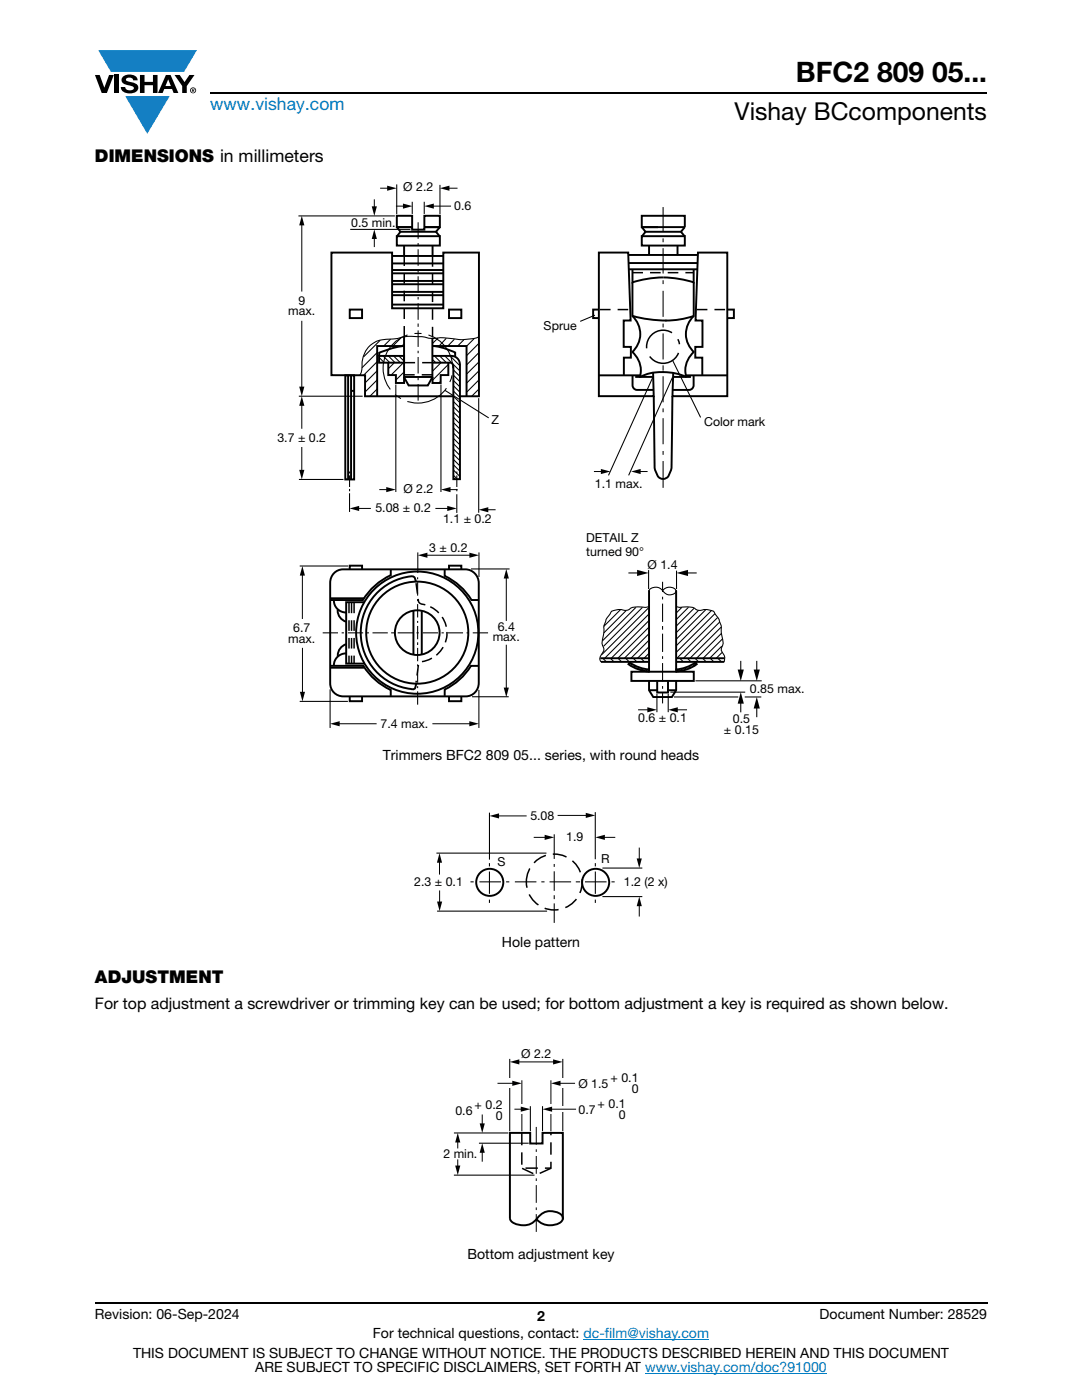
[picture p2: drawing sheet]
<svg xmlns="http://www.w3.org/2000/svg" width="216mm" height="279mm" viewBox="0 0 216 279" stroke-linecap="round" stroke-linejoin="round" font-family="sans-serif">
<g fill="#147fc3">
<path d="M19.6 10h19.7l-2.6 4.3h-1.1h-13.5z"/>
<path d="M25 19.2h8.9l-4.5 7.5z"/>
</g>
<g fill="#000">
<path d="M18.9 15h1l.9 2.5 1-2.5h.9l-1.4 3.6h-1zM22.9 15h.9v3.6h-.9zM24.6 15.3a2.1 2.1 0 0 1 2.8 .3l.1 .4h-.9a.79 .79 0 0 0-.7-.5 .79 .79 0 0 0-.8 .4l.3 .3 1 .2a1.08 1.08 0 0 1 1.2 1 1.08 1.08 0 0 1-1.1 1.2 1.73 1.73 0 0 1-2.4-1.2h.9a.96 .96 0 0 0 .8 .6 .96 .96 0 0 0 .9-.4 1.31 1.31 0 0 0-1.2-.6 1.03 1.03 0 0 1-1.1-.6 1.03 1.03 0 0 1 .2-1.1zM27.9 15h.9v1.3h1.7v-1.3h.9v3.6h-.9v-1.6h-1.7v1.6h-.9zM34.8 15h1.1l.9 1.4 1-1.4h1l-1.5 2.2v1.4h-.9v-1.4zM77.3 37.1l1.9 .5-1.9 .5zM87.8 37.6l1.9-.6v1.1zM60.2 43.1l.5 1.9h-1zM74.2 41.2h1l-.5 1.9zM74.7 45.8l.5 1.9h-1zM80.4 40.6l1.9 .5-1.9 .5zM84.7 41.1l1.9-.5v1z"/>
<path d="M59.7 77.2h1l-.5 1.9zM60.2 79.1l.5 1.9h-1zM59.7 93.8h1l-.5 1.9zM77.1 97.2l1.9 .5-1.9 .5zM88 97.7l1.9-.5v1zM119.9 93.6l1.9 .5-1.9 .5zM125.9 94.1l1.9-.5v1zM60.3 113l.5 1.9h-1zM69.8 101.5l1.9-.5v1zM83.4 110.8l1.9-.5v1zM89.2 101l2 .5-2 .5zM93.7 110.3l1.9 .5-1.9 .5z"/>
<path d="M95.5 101.7l1.9-.5v1zM101 113.5l.5 2h-1zM127.1 113.7l2.3 .6-2.3 .7zM135 114.3l2.3-.6v1.3zM59.8 138.1h1.1l-.5 1.9zM100.5 137.2h1l-.5 1.9zM147.2 133.6h1.2l-.6 2.3zM150.4 133.6h1.2l-.6 2.3zM65.9 144.4l1.9-.5v1.1zM93.6 143.9l2 .5-2 .6zM129.2 141.1l1.9 .6-1.9 .5zM133.3 141.7l1.9-.6v1.1z"/>
<path d="M147.8 138.1l.6 2.3h-1.2zM151 139.1l.6 2.3h-1.2zM87.2 179.9h1l-.5 1.9zM87.7 170.3l.5 1.9h-1zM97.7 162.8l1.9-.5v1zM108.7 166.6l1.9 .5-1.9 .5zM116.9 162.2l1.9 .5-1.9 .5zM118.8 167.1l1.9-.5v1zM127 171.3h1.1l-.5 1.9zM127.6 178.9l.5 1.9h-1.1zM101.7 211.9l1.9-.5v1zM110.4 211.4l1.9 .5-1.9 .5z"/>
<path d="M91.3 226.1l.6 1.9h-1.1zM90.8 232.6h1.1l-.6 1.9zM95.7 224.2h1l-.5 1.9zM96.2 228.2l.5 1.9h-1z"/>
<path d="M33.6 15.9l.5 1.3h-1.1zM33.1 15l-1.6 3.6h1l.3-.8h1.5l.3 .8h1l-1.6-3.6z"/>
<path d="M38.4 17.8h.2v.2h-.2zM38.3 17.7v.7h.1v-.3l.4 .3-.2-.3 .2-.2-.1-.2z"/>
<path d="M38.1 18a.46 .46 0 0 1 .9 0 .46 .46 0 0 1-.9 0zM37.9 18a.6 .6 0 0 0 1.2 0 .6 .6 0 0 0-1.2 0z"/>
</g>
<path d="M42 18.6h155M18.9 260h178.1" fill="none" stroke="#000" stroke-width=".36"/>
<path d="M116.4 267.3h25.1M128.7 274h36.3" fill="none" stroke="#007ec4" stroke-width=".2"/>
<g fill="none" stroke="#000" stroke-width=".21">
<path d="M79.2 36.8v5.9M87.8 36.9v5.8M59.5 43.1h19.3M69.9 45.8h12M82.3 40.3v2.4M83.4 44.4v3.3M83.4 48.5v.5M83.4 49.7v3.3M83.4 53.9v.5M83.4 55.1v3.3M83.4 59.3v.5M84.7 40.3v2.4"/>
<path d="M132.3 41.3v4.9M132.3 47.6v.7M132.3 49.5v5.1M132.3 55.9v.8M132.3 58v5.2M59.6 79.1h12.8M75.2 70.4l-3 3M75.3 74l-2.5 2.4M75.3 75.8l-2.5 2.4M75.3 77.6l-1.5 1.5M75.3 72.1l-2.7 2.8M75.7 71.3l1 1.1"/>
<path d="M75.9 67.9l-3.4 3.3M76.5 71.1l1.3 1.2M77.5 71l1.3 1.4M77.9 67.7l-1.3 1.4M78.6 71.1l1.3 1.3M78.6 72.4l-1.1 1.2M79 76.7v21.5M79.6 71.1l1.1 1M80.1 67.3l-1.7 1.7M80.5 72.4l-2.4 2.4M80.6 74.2l-1.6 1.6M80.6 68.6l-.4 .5"/>
<path d="M83.4 60.5v3.3M83.4 64.6v.6M83.4 65.9v3.3M83.4 70v.5M83.4 71.2v3.3M83.4 75.4v.5M83.4 76.7v3.3M86.4 71.8l.6 .6M86.7 71l1.3 1.4M87.4 67.5l-1.1 1.1M87.7 71l1.4 1.4M87.9 76.1l-.3 .3"/>
<path d="M88 72.4l-1.7 1.7M88 76.7v21.5M88.8 77.9l8.7 5.5M88.8 71.1l3 3M89 67.5l-1.4 1.6M89.4 72.8l-3.1 3M89.9 71.1l1.9 1.9M90.5 78l1.3 1.3M90.5 77l1.3 1.3M90.5 74.9l1.3 1.3M90.5 79.1l1.3 1.3M90.5 75.9l1.3 1.3"/>
<path d="M90.5 73.8l1.3 1.3M90.7 67.7l-1.3 1.3M92.5 67.8l-1.2 1.3M94.6 67.6l-1.5 1.5M95.5 67.2a11.8 11.8 0 0 1-6.3 .3l-.8-.1a11.8 11.8 0 0 1-4.3-.2h-.4a12.5 12.5 0 0 0-5.1 .4 7.1 7.1 0 0 0-4.5 1.1 5.8 5.8 0 0 0-1.9 5.1l-.4 1M95.5 79.5v22.8M95.6 72.2l-2.5 2.4M95.6 70.4l-2.5 2.4M95.6 75.8l-2.5 2.4M95.6 74l-2.5 2.4M95.6 68.5l-2.5 2.4M95.6 77.6l-1.5 1.5"/>
<path d="M118.7 62.9l-2.9 1.2M130.3 75.3l-8.9 19.6M132.3 64.6v.7M132.3 66.5v5.2M132.3 72.9v1.1M132.3 75.1v5.2M134.2 75.3l-8.8 19.6M134.2 71.9l5.6 11.4M59.6 95.7h8.9M69.7 98.4v3.8M69.8 94.1v.4M69.8 94.9v2.3"/>
<path d="M69.8 97.6v.4M90.5 84.3l1.3 1.3M90.5 83.3l1.3 1.3M90.5 82.2l1.3 1.3M90.5 81.2l1.3 1.3M90.5 80.1l1.3 1.3M90.5 94.8l.7 .7M90.5 93.8l1.3 1.3M90.5 92.7l1.3 1.3M90.5 91.7l1.3 1.3M90.5 90.6l1.3 1.3M90.5 89.6l1.3 1.3"/>
<path d="M90.5 88.5l1.3 1.3M90.5 87.5l1.3 1.3M90.5 86.4l1.3 1.3M90.5 85.4l1.3 1.3M91.2 98.6v3.8M91.2 94.1v.4M91.2 94.9v2.3M91.2 97.6v.4M132.3 81.5v.8M132.3 83.5v5.2M132.3 90v.8M132.3 92v5.4"/>
<path d="M59.8 113h9.7M83.3 115.2v.4M83.3 116.2v2.7M83.3 119.6v.4M83.4 110.2v4.2M94 113.5h7.7M95.6 110.2v5M125.4 114.3h2.1M129.4 113.8v3.7M132.2 116.1v2M132.2 119.1v.5M132.2 117.9a1.61 1.61 0 0 1 2.7 .1 1.49 1.49 0 0 1-2.6-.1 1.65 1.65 0 0 0-2.8 .1"/>
<path d="M135 113.9v3.6M136.9 114.3h2.1M59.8 140h9.6M64.4 126.3h3M65.9 137.6v7.7M68.2 126.3h.4M69.4 126.3h3.1M73.2 126.3h.4M74.3 126.3h3.1M78 126.3h.7M79.4 126.3h3M83.1 126.3h.5"/>
<path d="M83.3 120.6v2.6M83.3 123.9v.4M83.3 124.9v2.7M83.3 128.2v.5M83.3 129.3v2.7M83.3 132.6v.4M83.3 133.6v2.7M83.3 136.9v.4M83.3 138v2.6M84.3 126.3h3.1M88.1 126.3h.5M89.3 126.3h3.1"/>
<path d="M93.1 126.3h.4M94.2 139.1h7.3M94.3 126.3h3.1M95.6 137.7v7.6M120.3 131.4l.7 .7M121.8 131.4l.7 .7M123.3 131.4l.7 .7M123.8 121.7l-3.3 3.3M124.9 131.4l.7 .7M124.9 121.9l-4.4 4.4M126.1 132.5l-.3 .3M126.4 131.4l.7 .7"/>
<path d="M126.8 132.9l-.3 .3M126.9 121.2l-6.7 6.7M127.5 133.2l-.3 .3M127.9 131.4l.7 .7M128.2 121.2l-7.8 7.8M128.3 133.4l-.3 .4M129.2 133.6l-.3 .3M129.5 129.1l-2.3 2.3M129.5 121.2l-9.4 9.4M129.5 127.8l-3.6 3.5M129.5 130.4l-1 1M129.5 121.1l-.6 .1a6.6 6.6 0 0 0-3.1 .2 1.68 1.68 0 0 1-1.9 .2l-1.8 .4a6.5 6.5 0 0 0-1.7 4.7l-.1 .8a2.27 2.27 0 0 0 .2 2v.3l-.5 .9a1.09 1.09 0 0 0-.1 1.4"/>
<path d="M129.5 126.5l-4.9 4.8M129.5 125.1l-6.2 6.2M129.5 122.5l-8.8 8.8M129.5 123.8l-7.5 7.5M131.1 138.5v3.6M132.2 120.5v3.6M132.2 124.9v.8M132.2 126.5v3.6M132.2 131v.5M132.2 132.3v3.7M132.2 136.9v.6M132.2 138.3v2.1"/>
<path d="M133.3 138.5v3.6M133.8 138.1h14.9M134.5 139.1h12.8M134.9 121.1l.6 .1a6.6 6.6 0 0 1 3.1 .2 1.68 1.68 0 0 0 2 .2l1.8 .4a6.5 6.5 0 0 1 1.6 4.7l.2 .8a2.27 2.27 0 0 1-.3 2v.3l.3 .5a1.69 1.69 0 0 1 .3 1.8M135.4 133.5l-.3 .5M135.7 131.4l.7 .7M136.1 121.2l-1.2 1.1M136.1 133.4l-.3 .5M136.9 133.2l-.3 .5M137.2 131.4l.7 .7M137.4 121.2l-2.5 2.5M137.7 132.9l-.3 .5"/>
<path d="M138.5 121.4l-3.6 3.6M138.7 131.4l.7 .7M138.7 132.2l-.4 .8M138.8 135.9h13.2M139.4 121.8l-4.5 4.5M140.2 131.4l.7 .7M140.8 121.7l-5.9 5.9M141.7 131.4l.7 .7M142 121.9l-7.1 7M142.7 122.5l-7.8 7.7M143.2 123.2l-8.1 8.1M143.3 131.4l.7 .7"/>
<path d="M143.6 124.1l-7.2 7.2M143.9 125.2l-6.2 6.1M144 126.4l-5 4.9M144 128.9l-2.4 2.4M144.1 130.2l-1.2 1.1M144.2 127.5l-3.9 3.8M147.8 131.9v2.1M148.6 139.1h3.3M151 131.9v2.1M147.8 140v2.2M151 141v2.1M87.1 170.3h21.9"/>
<path d="M93.9 176h.6M95.7 176h4.3M97.7 172.3v.6M97.7 173.9v4.5M97.7 179.5v.7M97.7 162.2v9.4M101 176h.6M102.7 176h4.3M108 176h.7M109.7 176h4.3M110.6 166.5v4.9M110.6 172.4v.6"/>
<path d="M110.6 173.9v3.9M110.6 178.7v.7M114.9 176h.9M116.7 176h4.3M118.8 162.1v9.4M118.8 172.3v.6M118.8 173.9v4.5M118.8 179.5v.7M120.2 178.9h8M120.2 173.2h8M122 176h.7M87.2 181.8h22"/>
<path d="M110.6 180.3v3.9M101.7 211.3v14.5M112.3 211.3v14.5M90.6 234.5h16.1M90.6 226.1h10.8M95.6 228.2h9.9M105.8 220.8v5M108.3 220.8v5"/>
</g>
<g fill="none" stroke="#000" stroke-width=".39">
<path d="M78.2 58.9h10.3M78.2 58.3h10.3M78.2 56.7h10.3M78.2 56.1h10.3M78.2 54.5h10.3M78.2 53.9h10.3M78.2 52.6h10.3M78.2 51.1h10.3M79.2 47.1h8.6v1.9h-8.6zM79.9 46.3h7.1M80.6 49v2M86.3 49v2.1"/>
<path d="M87.8 47.2l-.8-.9 .8-1h-3.1h3.1v-2.2h-3.1v2.7h-2.5v-2.7h-3v2.2h3h-3l.7 1-.7 .9M125.3 50.9h13.9M125.4 52.5h13.8M125.5 53.7h13.6M126.2 56.3v6.8a4.9 4.9 0 0 1-.1 7.2M126.2 53.7v2.7a21.3 21.3 0 0 1 6.1-1M128.1 47.1h8.5v1.9h-8.5zM128.8 46.3h7.1M129.5 49v1.9M131.3 45.3h-3.2v-2.2h8.5v2.2l-.7 1 .7 .9M135.2 49v1.9M136.7 45.3h-8.6l.7 1-.7 .9"/>
<path d="M138.4 53.7v2.7a21.3 21.3 0 0 0-6.1-1M138.4 56.3v6.8a4.9 4.9 0 0 0 .1 7.2M68.9 74.9h1.8v20.8h-1.8zM69.5 74.9v20.8M69.8 61.8h2.4v1.7h-2.4zM70 78h.7M70.1 75v20.7M75.6 71h5v1.4h-5zM77.5 72.4v2.5h1.5v1.5h1.6v-1.2M78.2 60.8h10.3M80.6 69.1h-5.3v10M80.6 67.2v8h5.7v-7.6"/>
<path d="M80.6 75.3l.9 1.6h3.9l.9-1.6M80.7 69.1l-1.9 .2-3 1-.1 .1v.6M86.3 72.4h3.6l.2 .1 .4 .5v22.6h1.3v-22.8M86.3 71h3.6a1.72 1.72 0 0 1 1.9 1.9M86.3 69.1h6.8v10M86.3 69.1l1.8 .2 2.6 1 .1 .1v.8M89.5 72.4v2.5h-1.6v1.5h-1.6v-1.2M89.6 61.8h2.5v1.7h-2.5zM90.4 79.1h-17.6l.1-4.2h-6.8v-24.5h12.1v11.1h10.3v-11.1h7.1v28.7h-3.8M119.5 74.9h8.2M119.5 61.8h-1.1v1.7h1.1M126.2 70.2a4.9 4.9 0 0 1 1.5 5.1"/>
<path d="M126.2 74.9v1.7a1.06 1.06 0 0 0 1.4 1.2h2.8M126.3 63.1a25 25 0 0 0 6.6 .9M126.9 74.9v.3h3.4M130.3 74.4l.1 4.7h-10.9v-28.7h5.8l.5 13.6h-1.4v5.2h1.5v2.2h-1.4v3.4M130.4 79l.2 13.2a3.9 3.9 0 0 0 1.1 3.2 1.29 1.29 0 0 0 1.9-.8l.4-1.2 .2-14.3M132.3 74.3l2.2 .2 2.4 .7M132.3 74.3l-2.3 .1-2.3 .8M134.3 74.5l-.1 4.6h10.9v-28.7h-5.8l-.5 13.6h1.4v5.2h-1.5v2.2h1.4v3.4M136.9 74.9h8.3M137.7 74.9v.3h-3.3M138.3 63.1a17.3 17.3 0 0 1-5.4 .9M138.4 74.9v1.7a1.06 1.06 0 0 1-1.3 1.2h-2.9"/>
<path d="M138.5 70.2a4.9 4.9 0 0 0-1.6 5.1M145.1 61.8h1.3v1.7h-1.3M65.9 119.4h6.7M66.6 119.7a2.37 2.37 0 0 0 2.5 2.5M66.8 114.2l1-.5 .7-.1h24.4a2.73 2.73 0 0 1 2.6 2.8v19.9a2.63 2.63 0 0 1-2.6 2.7h-24.4a2.58 2.58 0 0 1-2.6-2.6v-20.1a2.72 2.72 0 0 1 .9-2.1zM69.8 113.6v-.7h2.4v.7M78 113.7v1.1a12.7 12.7 0 0 0-5.6 5l-6.5-.1M83 116.1l-.4-1a9.1 9.1 0 0 0-6.4 2.3 11.3 11.3 0 0 0-3.7 12.3 11.3 11.3 0 0 0 10.2 7.8l.4-1.1M88.7 113.7v1.2a12.6 12.6 0 0 1 5.4 4.8h1.4M89.6 113.6v-.7h2.5v.7M129.5 117.9v16.2M134.9 117.9v16.2"/>
<path d="M65.9 133.3h6.7M65.9 132.9h6.6a12.6 12.6 0 0 0 5.5 4.8v1.2M67.4 121.7a2.35 2.35 0 0 0 1.7 2.4M69.1 130.4a2.39 2.39 0 0 0-2.5 2.5M69.1 128.6a2.35 2.35 0 0 0-1.7 2.4M69.8 138.9v1h2.4v-1M72.6 120.2h-3.5v12.2h3.5M82.5 121.9v8.8M84.2 122v8.5M89.6 138.9v1h2.5v-1M95.5 132.9h-1.5a12.5 12.5 0 0 1-5.3 4.7v1.3M119.8 131.4h9.7"/>
<path d="M119.9 132.1h9.6M126 134.1h12.4v1.8h-12.4zM129.5 133.6l-2.2-.5-1.7-.9-.2 .4 1.7 .9 2.4 .5M129.5 137.7h1.7M129.5 135.9v1.9l.9 1.3h3.7l.8-1.3v-1.9M131.1 136v2.2h2.2v-2.2M133.3 137.8h1.6M134.9 131.4h9.7M134.9 133.6l2.3-.5 1.6-.9 .2 .4-1.7 .9-2.3 .5M135 132.1h9.5M101.7 243.2v-17.1h4.1v2.1h2.5v-2.1h4v17.1M101.8 243.1a2.46 2.46 0 0 0 2.7 1.4 3.5 3.5 0 0 0 3.1-1.8 3.2 3.2 0 0 1 4.6 0 1.06 1.06 0 0 1-.7 1.4 3.7 3.7 0 0 1-4.4-.8"/>
<circle cx="83.3" cy="126.3" r="4.5"/>
<circle cx="83.3" cy="126.3" r="10.2"/>
<circle cx="83.3" cy="126.3" r="12.2"/>
<circle cx="97.7" cy="176.1" r="2.7"/>
<circle cx="118.9" cy="176.1" r="2.7"/>
</g>
<path d="M126.2 54.4h12.2M80.6 74.8h5.7M80.7 67.2v-16.1M80.7 72.4h5.6M86.3 67.3v-16.2M119.7 61.8h6M139 61.8h6M69.6 120.3v12M70.1 120.3v12M70.7 120.3v12" fill="none" stroke="#000" stroke-width=".3" stroke-dasharray="2.1 1.4" stroke-linecap="butt"/>
<circle cx="83.4" cy="73.5" r="7" fill="none" stroke="#000" stroke-width=".21" stroke-dasharray="8.8 1.4 1.4 1.4" stroke-linecap="butt"/>
<circle cx="132.3" cy="69.2" r="3.3" fill="none" stroke="#000" stroke-width=".3" stroke-dasharray="7.1 1.8 1.1 1.8" stroke-linecap="butt"/>
<path d="M83 116.4l.5 3.5 .3 .5a5.9 5.9 0 0 1 5.4 5.9 5.9 5.9 0 0 1-5.4 5.9l-.3 .5-.5 3.5" fill="none" stroke="#000" stroke-width=".3" stroke-dasharray="2.1 1.1" stroke-linecap="butt"/>
<g fill="none" stroke="#000" stroke-width=".2">
<path d="M74.7 39.8v1.7M75.9 37.6h1.7M89.3 37.6h2M60.2 44.6v13.6M74.7 47.3v2M79 41.1h1.8M86.2 41.1h3.8M60.2 64v13.5M60.2 80.6v5M60.2 89.2v4.9M75.7 97.7h1.7M89.5 97.7h1.8"/>
<path d="M118.5 94.1h1.8M127.5 94.1h1.7M60.3 114.5v9M71.3 101.5h2.7M84.9 110.8h9.1M86.9 101.5h2.7M97.1 101.7h1.8M101 115.1v8.8M60.4 129.3v9.1M101 128.7v8.9M67.4 144.4h7.8M86.3 144.4h7.7"/>
<path d="M127.3 141.7h2.2M134.9 141.7h2.2M87.7 171.8v2.7M87.7 177.7v2.6M99.2 162.8h5.9M106.5 167.1h2.5M111.3 162.7h5.9M120.3 167.1h2.5M127.6 169.2v2.5M127.6 180.5v2.4M103.3 211.9h7.4M104.1 215.6v5.1"/>
<path d="M109.9 215.6v5.1M91.3 227.7v1.5M91.3 231.4v1.6M96.2 222.4v2.1M96.2 229.7v2.1M104.1 222v3.8M107 224.9v3.6M107 229.4v.5M107 230.7v3.6M107 235.2v.5M107 236.5v3.6M109.9 222.1v3.7"/>
<path d="M107 241v.5M107 242.3v3.6"/>
</g>
<circle cx="110.6" cy="176" r="5.6" fill="none" stroke="#000" stroke-width=".3" stroke-dasharray="2.8 1.4" stroke-linecap="butt"/>
<path d="M104.1 226.1v7h5.8v-7M104.2 233.2l2.8 1.3 2.9-1.3" fill="none" stroke="#000" stroke-width=".3" stroke-dasharray="2.5 1.4" stroke-linecap="butt"/>
<g fill="#fff">
<path d="M101.5 215.3h.5v1.8h-.5z"/>
<path d="M103.9 220.4h.5v1.9h-.5z"/>
<path d="M109.7 220.4h.5v1.9h-.5z"/>
<path d="M112 215.3h.6v1.8h-.6z"/>
<path d="M112 220.8h.5v1.1h-.5z"/>
</g>
<path d="M99.3 216.2h3.3M111.5 216.2h3.2M102.6 221.4h1.7M109.8 221.4h5.1" fill="none" stroke="#000" stroke-width=".2"/>
<path d="M102.2 215.7l1.9 .5-1.9 .5zM109.9 216.2l1.9-.5v1zM103.9 220.8l1.9 .6-1.9 .5zM108.3 221.4l1.9-.5v1z" fill="#000"/>
<text font-size="5.6" x="158.8" y="16.4">BFC2 809 05...</text>
<text font-size="4.9" x="146.6" y="24">Vishay BCcomponents</text>
<text font-size="3.5" fill="#007ec4" x="42" y="21.9">www.vishay.com</text>
<g font-size="3.5">
<text x="18.9" y="32.3">DIMENSIONS in millimeters</text>
<text x="18.9" y="196.2">ADJUSTMENT</text>
</g>
<text font-size="3.2" x="18.9" y="201.3">For top adjustment a screwdriver or trimming key can be used; for bottom adjustment a key is required as shown below.</text>
<g font-size="2.8">
<text x="76.4" y="151.7">Trimmers BFC2 809 05... series, with round heads</text>
<text x="100.2" y="189.1">Hole pattern</text>
<text x="93.3" y="251.3">Bottom adjustment key</text>
<text x="18.9" y="263.3">Revision: 06-Sep-2024</text>
<text x="107.2" y="263.6">2</text>
<text x="163.6" y="263.3">Document Number: 28529</text>
<text x="74.4" y="267.1">For technical questions, contact: dc-film@vishay.com</text>
<text x="26.5" y="271">THIS DOCUMENT IS SUBJECT TO CHANGE WITHOUT NOTICE. THE PRODUCTS DESCRIBED HEREIN AND THIS DOCUMENT</text>
<text x="50.9" y="273.8">ARE SUBJECT TO SPECIFIC DISCLAIMERS, SET FORTH AT www.vishay.com/doc?91000</text>
</g>
<g font-size="2.5">
<text x="80.5" y="38">Ø 2.2</text>
<text x="90.6" y="41.9">0.6</text>
<text x="70.1" y="45.2">0.5 min.</text>
<text x="57.5" y="62.9">max.</text>
<text x="59.5" y="60.8">9</text>
<text x="108.5" y="65.9">Sprue</text>
<text x="55.4" y="88.1">3.7 ± 0.2</text>
<text x="98.1" y="84.7">Z</text>
<text x="140.5" y="85.1">Color mark</text>
<text x="80.5" y="98.4">Ø 2.2</text>
<text x="118.7" y="97.3">1.1 max.</text>
<text x="74.9" y="102.2">5.08 ± 0.2</text>
<text x="88.4" y="104.4">1.1 ± 0.2</text>
<text x="85.6" y="110.1">3 ± 0.2</text>
<text x="117" y="108.1">DETAIL Z</text>
<text x="117" y="111">turned 90°</text>
<text x="129.2" y="113.5">Ø 1.4</text>
<text x="99.3" y="125.9">6.4</text>
<text x="57.5" y="128.3">max.</text>
<text x="58.5" y="126.2">6.7</text>
<text x="98.3" y="128">max.</text>
<text x="149.6" y="138.3">0.85 max.</text>
<text x="76" y="145.2">7.4 max.</text>
<text x="127.3" y="144.1">0.6 ± 0.1</text>
<text x="144.5" y="146.4">± 0.15</text>
<text x="146.2" y="144.3">0.5</text>
<text x="105.8" y="163.7">5.08</text>
<text x="113" y="167.8">1.9</text>
<text x="99.3" y="172.9">S</text>
<text x="120" y="172.2">R</text>
<text x="82.7" y="176.8">2.3 ± 0.1</text>
<text x="124.5" y="176.8">1.2 (2 x)</text>
<text x="104" y="211.1">Ø 2.2</text>
<text x="94.7" y="221.4">+ 0.2</text>
<text x="115.4" y="217.1">Ø 1.5</text>
<text x="119.3" y="221.2">+ 0.1</text>
<text x="121.8" y="216">+ 0.1</text>
<text x="126" y="218.1">0</text>
<text x="90.9" y="222.5">0.6</text>
<text x="98.9" y="223.5">0</text>
<text x="115.4" y="222.3">0.7</text>
<text x="123.5" y="223.3">0</text>
<text x="88.5" y="231.1">2 min.</text>
</g>
</svg>
